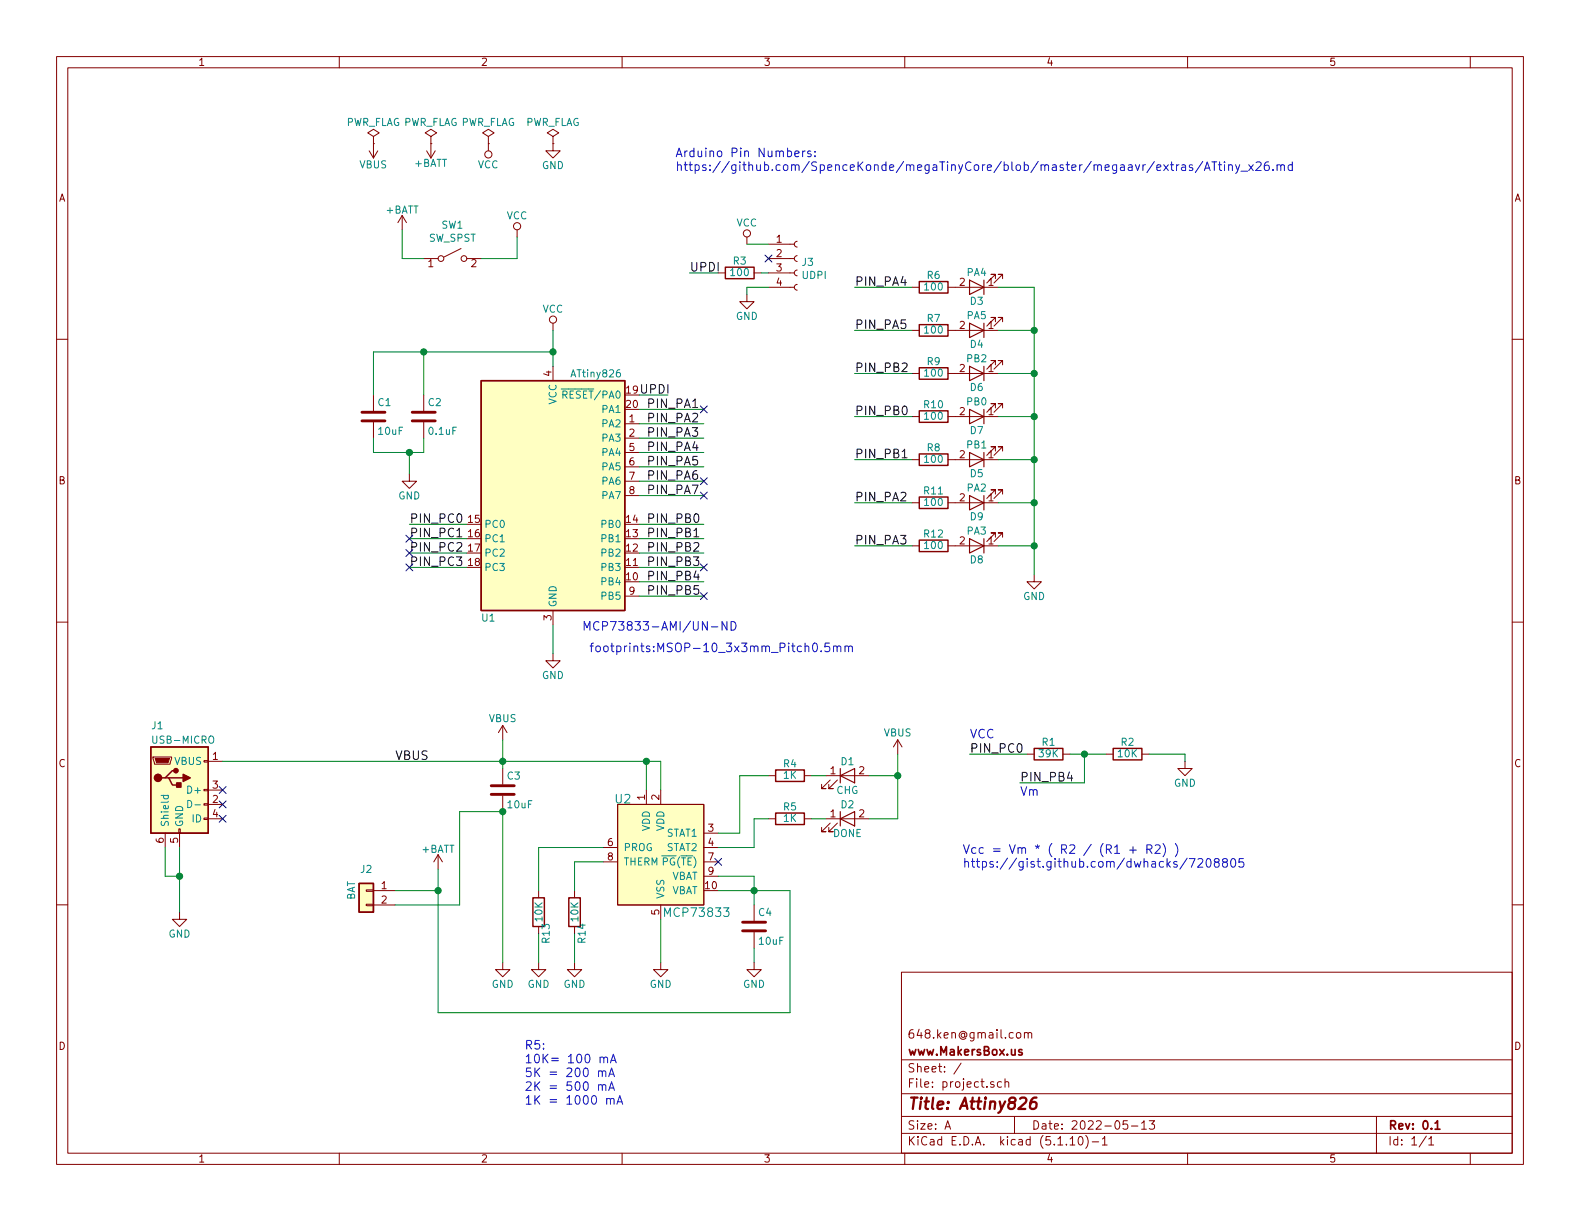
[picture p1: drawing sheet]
<svg xmlns="http://www.w3.org/2000/svg" width="279mm" height="216mm" viewBox="0 0 279 216" stroke-linecap="round" stroke-linejoin="round" font-family="sans-serif">
<g fill="none" stroke="#840000" stroke-width=".18">
<path d="M10 10h259.4v195.9h-259.4zM12 12h255.4v191.9h-255.4zM60 10v2M110 10v2M160 10v2M210 10v2M260 10v2M65.3 26.7l.7 1.2M66 24.1l1.1-.6-1.1-.6-1 .6 1 .6v1.3M66 25.4h.1M66 25.4v2.5M66.8 26.7l-.8 1.2"/>
<path d="M71.1 38.1l-.7 1.3M71.1 38.1v2.5M71.1 38.1l.8 1.3M75.4 26.7l.8 1.2M76.2 24.1l1-.6-1-.6-1 .6 1 .6v1.3M76.2 25.4h.1M76.2 25.4v2.5M77 26.7l-.8 1.2M86.4 24.1l1-.6-1-.6-1.1 .6 1.1 .6v1.3M86.4 25.4h.1M86.4 25.4v1.3M97.8 25.4v1.3h1.3l-1.3 1.2-1.3-1.2h1.3"/>
<path d="M97.8 24.1l1-.6-1-.6-1 .6 1 .6v1.3M97.8 25.4h.1M10 60h2M74.9 45.7h2.6M81.5 43.9l-3 1.6M82.5 45.7h2.6M91.4 40.6v1.3M97.8 57.2v1.2M127 48.3h1.3M132.1 52.1v1.2h1.2l-1.2 1.3-1.3-1.3h1.3M132.1 41.9v1.3M133.3 48.3h1.3"/>
<path d="M135.9 45.7h4.6M135.9 50.8h4.6M135.9 48.3h4.6M135.9 43.2h4.6M141 50.3l-.3 .1-.2 .3 .1 .4 .4 .2M141 47.8l-.3 .1-.2 .3 .1 .4 .4 .2M141 45.2l-.3 .1-.2 .3 .1 .4 .4 .2M141 42.7l-.3 .1-.2 .3 .1 .4 .4 .2M161.3 58.4h1.3M161.3 50.8h1.3M167.6 58.4h8.9M167.6 50.8h8.9"/>
<path d="M176 56.9v-.8h-.7h.7l-1.5 1.6M176 49.3v-.8h-.7h.7l-1.5 1.5M177.3 56.9v-.8h-.8h.8l-1.5 1.6M177.3 49.3v-.8h-.8h.8l-1.5 1.5M267.4 60h2M66 69.9v2.7M66 74.7v2.8M74.9 69.9v2.7M74.9 74.7v2.8M97.8 64.8v2.5M110.5 74.9h2.5M110.5 77.5h2.5"/>
<path d="M161.3 73.7h1.3M161.3 66h1.3M167.6 73.7h8.9M167.6 66h8.9M176 64.5v-.7h-.7h.7l-1.5 1.5M176 79.8v-.8h-.7h.7l-1.5 1.5M176 72.1v-.7h-.7h.7l-1.5 1.5M177.3 64.5v-.7h-.8h.8l-1.5 1.5M177.3 79.8v-.8h-.8h.8l-1.5 1.5M177.3 72.1v-.7h-.8h.8l-1.5 1.5M72.4 83.8v1.3h1.3l-1.3 1.3-1.3-1.3h1.3M110.5 80h2.5"/>
<path d="M110.5 82.6h2.5M110.5 85.1h2.5M110.5 87.6h2.5M161.3 96.5h1.3M161.3 88.9h1.3M161.3 81.3h1.3M167.6 96.5h8.9M167.6 88.9h8.9M167.6 81.3h8.9M176 95v-.8h-.7h.7l-1.5 1.6M176 87.4v-.8h-.7h.7l-1.5 1.5M177.3 95v-.8h-.8h.8l-1.5 1.6"/>
<path d="M177.3 87.4v-.8h-.8h.8l-1.5 1.5M10 110h2M97.8 115.6v1.2h1.3l-1.3 1.3-1.3-1.3h1.3M97.8 108v2.5M110.5 105.4h2.5M182.9 101.6v1.3h1.2l-1.2 1.2-1.3-1.2h1.3M267.4 110h2M27.1 133.9h3.3v.2l-.3 1h-2.8zM36.1 139.6h.7v.2h-.7zM36.1 134.5h.7v.2h-.7zM36.8 134.6h2.6M36.8 139.7h2.6"/>
<path d="M88.9 128.3l-.8 1.2M88.9 128.3v2.5M88.9 135.9v2.8M88.9 128.3l.8 1.2M114.3 139.7v2.5M116.8 139.7v2.5M135.9 137.2h1.3M142.2 137.2h1.3M146 137.2h7.7M146.8 137.9l-1.5 1.5h.7h-.7v-.7M148.1 137.9l-1.5 1.5h.7h-.7v-.7M158.7 130.8l-.7 1.3"/>
<path d="M158.7 130.8v2.6M158.7 130.8l.8 1.3M181.6 133.4h1.3M188 133.4h1.2M195.6 133.4h1.2M201.9 133.4h1.3M209.5 134.6v1.3h1.3l-1.3 1.3-1.2-1.3h1.2M10 160h2M29.2 147.3v2.6M31.6 146.6h.3v.7h-.3zM31.7 147.3v2.6M36.1 144.7h.7v.2h-.7z"/>
<path d="M36.1 142.1h.7v.3h-.7zM36.8 144.8h2.6M36.8 142.2h2.6M64.8 159.9h1.2v.2h-1.2zM64.8 157.4h1.2v.2h-1.2zM66 157.5h3.8M77.5 151.1l-.8 1.3M77.5 151.1v2.6M77.5 151.1l.7 1.3M88.9 140.7v2.8M95.2 157.5v1.3M101.6 157.5v1.3"/>
<path d="M106.7 149.9h2.5M106.7 152.4h2.5M109.2 142.2h15.3v17.8h-15.3zM124.5 147.3h2.5M124.5 149.9h2.5M124.5 152.4h2.5M124.5 154.9h2.5M135.9 144.8h1.3M142.2 144.8h1.3M146 144.8h7.7M146.8 145.5l-1.5 1.6h.7h-.7v-.8M148.1 145.5l-1.5 1.6h.7h-.7v-.8"/>
<path d="M267.4 160h2M31.7 161.3v1.3h1.3l-1.3 1.2-1.2-1.2h1.2M66 160h3.8M88.9 170.2v1.3h1.3l-1.3 1.2-1.3-1.2h1.3M95.2 170.2v1.3h1.3l-1.3 1.2-1.2-1.2h1.2M95.2 163.8v1.3M101.6 170.2v1.3h1.3l-1.3 1.2-1.3-1.2h1.3M101.6 163.8v1.3M116.8 170.2v1.3h1.3l-1.3 1.2-1.2-1.2h1.2M116.8 160v2.6M133.3 170.2v1.3h1.3l-1.3 1.2-1.2-1.2h1.2M133.3 160v2.8"/>
<path d="M133.3 164.8v2.8M159.4 171.9h108v32h-108zM159.4 197.4h108M159.4 193.4h108M159.4 187.4h108M167.1 199.7l.5-1.5 .5 1.5M167.2 199.2h.8M170 188l-1.3 1.9M175.7 191.3a.37 .37 0 0 0-.5 .2v.2l.5 .1 .1 .2-.2 .3-.4-.1M177.1 191.3h-.4l-.3 .2 .1 .6 .2 .2 .4-.1M177.7 191.4l.1-.1a.37 .37 0 0 1 .6 .2v.8M177.7 190.8v1.5"/>
<path d="M179.4 197.4v3M179.8 182.7l.2-.1 .4 .1v.7l-.2 .2-.4-.2zM181.2 182.7a.37 .37 0 0 1 .6 .1v.8M181.2 182.6v1M181.8 182.8l.1-.1a.37 .37 0 0 1 .5 .1v.8M199.4 198.2h-.7l-.1 .7 .2-.1h.5l.1 .2v.5l-.2 .2-.6-.2M200.1 199.1h1.1M201.9 198.6l.4-.4v1.5M201.9 199.7h.8M203.2 198.2h1l-.5 .6 .4 .1v.6l-.2 .2-.7-.2M243.4 197.4v6.5M60 203.9v2"/>
<path d="M110 203.9v2M159.4 200.4h108M160 203.9v2M189.2 201.4l.5-.4v1.5M189.2 202.5h.9M190.9 201h.1a.8 .8 0 0 1 .5 .7 .8 .8 0 0 1-.5 .8 1 1 0 0 1-.1-1.5zM192 200.8a1.71 1.71 0 0 1 0 2.2M193.1 201.9h1.2M194.9 201.4l.5-.4v1.5M194.9 202.5h.9M210 203.9v2M252.2 200.9l-1.2 1.9"/>
<path d="M252.7 201.4l.4-.4v1.5M252.7 202.5h.8M260 203.9v2"/>
<circle cx="86.4" cy="27.3" r=".63"/>
<circle cx="78" cy="45.7" r=".51"/>
<circle cx="82" cy="45.7" r=".51"/>
<circle cx="91.4" cy="40" r=".63"/>
<circle cx="97.8" cy="56.5" r=".63"/>
<circle cx="132.1" cy="41.3" r=".63"/>
</g>
<path d="M180.7 185.6a.37 .37 0 0 0-.6 .2l.1 .2 .5 .1 .1 .2-.2 .3-.5-.1M253.8 198.6l.4-.4v1.5M253.8 199.7h.8" fill="none" stroke="#840000" stroke-width=".3"/>
<path d="M183.3 194.1a.9 .9 0 0 0-1.1 .8l-.1 .8 .2 .3a.66 .66 0 0 0 1-.3v-.7l-.3-.2a.69 .69 0 0 0-.8 .4" fill="none" stroke="#840000" stroke-width=".41"/>
<g fill="none" stroke="#840000" stroke-width=".2">
<path d="M171.4 57.2l2.6 1.2-2.6 1.3zM171.4 49.5l2.6 1.3-2.6 1.3zM174 49.5v2.6M174 57.2v2.5M171.4 64.8l2.6 1.2-2.6 1.3zM171.4 72.4l2.6 1.3-2.6 1.2zM174 64.8v2.5M174 72.4v2.5M171.4 95.3l2.6 1.2-2.6 1.3zM171.4 87.6l2.6 1.3-2.6 1.3zM171.4 80l2.6 1.3-2.6 1.3zM174 80v2.6"/>
<path d="M174 87.6v2.6M174 95.3v2.5M148.6 137.2l2.5-1.3v2.5zM148.6 135.9v2.5M148.6 144.8l2.5-1.3v2.6zM148.6 143.5v2.6"/>
</g>
<g fill="none" stroke="#840000" stroke-width=".25">
<path d="M128.3 47.2h5v2.1h-5zM162.6 57.4h5v2h-5zM162.6 49.8h5v2h-5zM85.1 67.3h25.4v40.7h-25.4zM162.6 72.6h5v2.1h-5zM162.6 65h5v2.1h-5zM162.6 95.5h5v2h-5zM162.6 87.9h5v2h-5zM162.6 80.3h5v2h-5zM26.7 132.1h10.1v15.2h-10.1zM29.2 137.5h.6l.7 1.3h1.2M29.8 137.5h2.6"/>
<path d="M31.1 136.3h-.6l-1.3 1.2h-.6M137.2 136.1h5v2.1h-5zM182.9 132.3h5.1v2.1h-5.1zM196.8 132.3h5.1v2.1h-5.1zM63.5 156.2h2.5v5.1h-2.5zM94.2 158.8h2.1v5h-2.1zM100.6 158.8h2v5h-2zM137.2 143.8h5v2h-5z"/>
</g>
<g fill="#ffffc2" stroke="#ffffc2" stroke-width=".18">
<path d="M109.2 142.2h15.3v17.8h-15.3z"/>
<path d="M63.5 156.2h2.5v5.1h-2.5z"/>
<path d="M26.7 132.1h10.1v15.2h-10.1z"/>
<path d="M85.1 67.3h25.4v40.7h-25.4z"/>
</g>
<path d="M64 74.4h4.1M64 72.9h4.1M72.9 74.4h4.1M72.9 72.9h4.1M86.9 138.9h4M86.9 140.5h4M131.3 164.6h4.1M131.3 163.1h4.1" fill="none" stroke="#840000" stroke-width=".51"/>
<g fill="#840000" stroke="#840000" stroke-width=".25">
<path d="M31.2 138.4h.8v.8h-.8z"/>
<path d="M32.4 136.9l1.3 .6-1.3 .7z"/>
<circle cx="27.9" cy="137.5" r=".63"/>
<circle cx="31.1" cy="136.3" r=".38"/>
</g>
<path d="M27.4 134.1h2.6l-.3 .8h-2z" fill="#840000" stroke="#840000" stroke-width=".18"/>
<path d="M99.2 68.8h1.3M99.5 69.8l.7-.1v-.4l-.7-.2v1.3M109.6 65.4l-.4 .1a.81 .81 0 0 0 0 1.1h.4l.1-.5-.2-.2h-.3l-.2 .2M28.5 140.6h1.3M29 140.6l-.1 .4 .3 .2 .5-.1v-.5M33.2 141.5a.64 .64 0 0 1 .7 .7 .64 .64 0 0 1-.7 .6zM34.5 142.3h.9" fill="none" stroke="#008484" stroke-width=".18"/>
<g fill="none" stroke="#008400" stroke-width=".18">
<path d="M71.1 40.6v5.1h3.8M91.4 41.9v3.8h-6.3M97.8 58.4v6.4M121.9 48.3h5.1M132.1 43.2h3.8M134.6 48.3h1.3M135.9 50.8h-3.8v1.3M151.1 58.4h10.2M151.1 50.8h10.2M176.5 50.8h6.4v50.8M176.5 58.4h6.4M66 77.5v2.5h8.9v-2.5"/>
<path d="M74.9 62.2v7.7M97.8 62.2h-31.8v7.7M113 72.4h11.5M113 74.9h11.5M113 77.5h11.5M113 69.9h5.1M151.1 73.7h10.2M151.1 66h10.2M176.5 73.7h6.4M176.5 66h6.4M72.4 92.7h10.1M72.4 95.3h10.1"/>
<path d="M72.4 97.8h10.1M72.4 80v3.8M113 82.6h11.5M113 85.1h11.5M113 87.6h11.5M113 92.7h11.5M113 95.3h11.5M113 97.8h11.5M113 80h11.5M151.1 96.5h10.2M151.1 88.9h10.2M151.1 81.3h10.2"/>
<path d="M176.5 96.5h6.4M176.5 88.9h6.4M176.5 81.3h6.4M72.4 100.3h10.1M97.8 110.5v5.1M113 100.3h11.5M113 102.9h11.5M113 105.4h11.5M39.4 134.6h77.4v5.1M88.9 130.8v5.1M114.3 134.6v5.1M135.9 137.2h-5.1v10.1h-3.8"/>
<path d="M143.5 137.2h2.5M153.7 137.2h5M158.7 133.4v11.4h-5M171.4 133.4h10.2M189.2 133.4h6.4M191.8 133.4v5h-11.5M203.2 133.4h6.3v1.2M29.2 149.9v5h2.5M31.7 149.9v11.4M69.8 157.5h7.7M77.5 153.7v25.4h62.2v-21.6h-12.7M106.7 149.9h-11.5v7.6"/>
<path d="M106.7 152.4h-5.1v5.1M127 154.9h6.3v5.1M135.9 144.8h-2.6v5.1h-6.3M143.5 144.8h2.5M69.8 160h11.5v-16.5h7.6v26.7M95.2 165.1v5.1M101.6 165.1v5.1M116.8 162.6v7.6M133.3 167.6v2.6"/>
</g>
<path d="M122.5 72.1h.9M80.8 94.9h.9M122.7 94.9h.9M159.5 80.9h.9" fill="none" stroke="#000" stroke-width=".18"/>
<g fill="none" stroke="#0000c2" stroke-width=".18">
<path d="M140.6 27.2l.7-.1-.1-.3-.4-.1-.2 .2v.7h.6M141.9 26.7v1M142.4 26.7l-.5 .3M143.4 26.8l-.4-.1-.2 .2 .1 .2 .5 .2v.3h-.6M144.1 27.6v.1M144.1 26.8v.1M207 29.1h.5M207.2 28.6v1.3l.3 .2M208.1 29.1v1M208.5 29.1l-.4 .3M209 29.2h.6l.1 .9M209.7 29.5l-.6 .1a.3 .3 0 0 0-.2 .3 .3 .3 0 0 0 .2 .2h.6"/>
<path d="M210.9 29.2l-.4-.1-.2 .2 .1 .3 .5 .1v.4h-.6M212.7 28.5l-1.3 2M213 30.1l.5-1.5 .5 1.5M213.1 29.7h.8M214.3 28.6h.9M214.7 28.6v1.5M215.4 29.1h.6M215.7 28.6v1.3l.3 .2M216.5 28.6v.2M216.5 29.1v1M217.3 29.3l.2-.2 .4 .1v.9M217.3 29.1v1"/>
<path d="M218.5 29.1l.4 1M219.2 29.1l-.5 1.4-.2 .2M219.5 30.3h1.1M220.8 29.1l.8 1M221.6 29.1l-.8 1M222.1 28.8l.6-.2 .2 .2 .1 .3-1 1h1M224.3 28.6a.62 .62 0 0 0-.7 .7v.7a.48 .48 0 0 0 .8 0l.1-.5-.2-.2-.4-.1-.3 .3M225.1 30v.1M225.8 29.3l.1-.1a.37 .37 0 0 1 .6 .1v.8M225.8 29.1v1M226.5 29.3l.2-.2 .4 .1v.9M228.5 29.2l-.4-.1-.2 .2v.7a.48 .48 0 0 0 .6 .1"/>
<path d="M228.5 28.6v1.5M125.8 110.8h1.1M128.5 109.9v1.5l-.8-1.5v1.5M129.3 109.9a.77 .77 0 0 1 .9 .8 .77 .77 0 0 1-.9 .7zM143.8 113.8l.2-.1a.81 .81 0 0 1 .4 1.4l-.2 .1a.84 .84 0 0 1-.4-1.4zM145.2 115.1v.1M146.7 113.7h-.8v.7l.2-.1 .5 .1 .1 .2v.5l-.3 .1h-.3l-.2-.1M147.4 114.4l.2-.2 .4 .1v.9M147.4 114.2v1M148 114.4a.36 .36 0 0 1 .4-.2 .36 .36 0 0 1 .3 .2v.8M149.4 114.4l.2-.2 .4 .1 .1 .9M149.4 114.2v1"/>
<path d="M150.1 114.4a.36 .36 0 0 1 .3-.2 .36 .36 0 0 1 .3 .2v.8M199.8 150.3h1.1M200.4 149.7v1.2M202.8 150.2l.8-.1 .1-.2-.1-.4-.2-.1h-.6v1.5M203.2 150.2l.5 .7M204.3 149.5l.6-.1 .2 .1 .1 .3-1 1.1h1M205.7 149.1a1.78 1.78 0 0 1 0 2.4M207.8 149.1a1.78 1.78 0 0 1 0 2.4M209.9 151.7l-1.3 2M210.3 151.8h1l-.6 1.5M211.8 151.9l.6-.1 .2 .1 .1 .3-.9 1.1h.9M213.4 151.9l.2-.1a.81 .81 0 0 1 .4 1.4l-.2 .1a.84 .84 0 0 1-.4-1.4z"/>
<path d="M215 152.5l-.3-.3 .1-.3 .2-.1 .5 .1 .1 .2-.1 .3-.6 .1a.48 .48 0 0 0 .1 .8h.5l.1-.3v-.2l-.3-.3M216.5 152.5l-.3-.3 .1-.3 .2-.1 .5 .1-.1 .5-.6 .1a.48 .48 0 0 0 0 .8 .48 .48 0 0 0 .7-.1v-.4l-.2-.3M217.8 151.9l.2-.1a.82 .82 0 0 1 .6 .7 .82 .82 0 0 1-.3 .8h-.2a.84 .84 0 0 1-.3-1.4zM219.9 151.8h-.7l-.1 .7 .2-.1 .5 .1 .2 .2-.1 .5-.2 .1h-.4l-.2-.1M105.8 189.5l.2-.1h.4l.1 1M105.8 191.9l.2-.1 .4 .1 .1 .9M105.8 189.4v1M105.8 191.8v1M106.1 187h.1a.37 .37 0 0 1 .6 .1v.8M106.5 189.6l.2-.2h.4v1M106.5 192l.2-.2 .4 .1v.9M106.8 187.1a.36 .36 0 0 1 .3-.2 .36 .36 0 0 1 .3 .2v.8"/>
<path d="M107.3 194.4l.1-.1a.37 .37 0 0 1 .5 .1v.8M107.3 194.2v1M107.6 190.4l.6-1.6 .5 1.6M107.6 192.8l.6-1.5 .5 1.5M107.8 189.9h.7M107.8 192.4h.7M107.9 187.9l.6-1.5 .5 1.5M107.9 194.4l.3-.2 .3 .1 .1 .9M108.1 187.5h.7M109.1 195.2l.5-1.5 .5 1.5M109.2 194.8h.8"/>
</g>
<g fill="#008400" stroke="#008400" stroke-width=".25">
<circle cx="182.9" cy="81.3" r=".51"/>
<circle cx="182.9" cy="66" r=".51"/>
<circle cx="97.8" cy="62.2" r=".51"/>
<circle cx="133.4" cy="157.5" r=".51"/>
<circle cx="74.9" cy="62.2" r=".51"/>
<circle cx="88.9" cy="143.5" r=".51"/>
<circle cx="158.8" cy="137.2" r=".51"/>
<circle cx="77.5" cy="157.5" r=".51"/>
<circle cx="182.9" cy="58.4" r=".51"/>
<circle cx="191.8" cy="133.4" r=".51"/>
<circle cx="182.9" cy="73.7" r=".51"/>
<circle cx="31.8" cy="154.9" r=".51"/>
<circle cx="182.9" cy="88.9" r=".51"/>
<circle cx="182.9" cy="96.5" r=".51"/>
<circle cx="114.3" cy="134.6" r=".51"/>
<circle cx="72.4" cy="80" r=".51"/>
<circle cx="88.9" cy="134.6" r=".51"/>
</g>
<g fill="none" stroke="#000084" stroke-width=".18">
<path d="M135.3 45.1l1.2 1.2M136.5 45.1l-1.2 1.2M123.9 71.8l1.2 1.2M125.1 71.8l-1.2 1.2M71.8 94.6l1.2 1.3M71.8 97.2l1.2 1.2M71.8 99.7l1.2 1.2M73 94.6l-1.2 1.3M73 97.2l-1.2 1.2M73 99.7l-1.2 1.2M123.9 84.5l1.2 1.2M123.9 87l1.2 1.2"/>
<path d="M123.9 99.7l1.2 1.2M125.1 84.5l-1.2 1.2M125.1 87l-1.2 1.2M125.1 99.7l-1.2 1.2M123.9 104.8l1.2 1.2M125.1 104.8l-1.2 1.2M38.8 139.1l1.2 1.2M40 139.1l-1.2 1.2M38.8 141.6l1.2 1.2M38.8 144.2l1.2 1.2M40 141.6l-1.2 1.2M40 144.2l-1.2 1.2"/>
<path d="M126.4 151.8l1.2 1.2M127.6 151.8l-1.2 1.2"/>
</g>
<text font-size="2.8" fill="#840000" x="160.4" y="196.2">Title: Attiny826</text>
<g font-size="2.1" fill="#0000c2">
<text x="119.4" y="27.8">Arduino Pin Numbers:</text>
<text x="119.4" y="30.2">https://github.com/SpenceKonde/megaTinyCore/blob/master/megaavr/extras/ATtiny_x26.md</text>
<text x="102.9" y="111.5">MCP73833-AMI/UN-ND</text>
<text x="104.1" y="115.3">footprints:MSOP-10_3x3mm_Pitch0.5mm</text>
<text x="171.4" y="130.6">VCC</text>
<text x="180.3" y="140.7">Vm</text>
<text x="170.2" y="151">Vcc = Vm * ( R2 / (R1 + R2) )</text>
<text x="170.2" y="153.4">https://gist.github.com/dwhacks/7208805</text>
<text x="92.7" y="185.6">R5:</text>
<text x="92.7" y="188">10K= 100 mA</text>
<text x="92.7" y="190.4">5K = 200 mA</text>
<text x="92.7" y="192.9">2K = 500 mA</text>
<text x="92.7" y="195.3">1K = 1000 mA</text>
</g>
<g font-size="2.1">
<text x="121.9" y="48">UPDI</text>
<text x="151.1" y="50.5">PIN_PA4</text>
<text x="151.1" y="58.2">PIN_PA5</text>
<text x="151.1" y="65.8">PIN_PB2</text>
<text x="113" y="69.6">UPDI</text>
<text x="114.3" y="72.1">PIN_PA1</text>
<text x="114.3" y="74.7">PIN_PA2</text>
<text x="114.3" y="77.2">PIN_PA3</text>
<text x="151.1" y="73.4">PIN_PB0</text>
<text x="114.3" y="79.8">PIN_PA4</text>
<text x="114.3" y="82.3">PIN_PA5</text>
<text x="151.1" y="81">PIN_PB1</text>
<text x="114.3" y="87.4">PIN_PA7</text>
<text x="114.3" y="84.8">PIN_PA6</text>
<text x="151.1" y="88.6">PIN_PA2</text>
<text x="72.4" y="95">PIN_PC1</text>
<text x="72.4" y="92.5">PIN_PC0</text>
<text x="114.3" y="92.5">PIN_PB0</text>
<text x="114.3" y="95">PIN_PB1</text>
<text x="72.4" y="100.1">PIN_PC3</text>
<text x="72.4" y="97.5">PIN_PC2</text>
<text x="114.3" y="97.5">PIN_PB2</text>
<text x="114.3" y="100.1">PIN_PB3</text>
<text x="151.1" y="96.3">PIN_PA3</text>
<text x="114.3" y="102.6">PIN_PB4</text>
<text x="114.3" y="105.2">PIN_PB5</text>
<text x="69.8" y="134.4">VBUS</text>
<text x="171.4" y="133.1">PIN_PC0</text>
<text x="180.3" y="138.2">PIN_PB4</text>
</g>
<g font-size="2.1" fill="#008484">
<text x="108.8" y="142.1">U2</text>
<text x="117.9" y="162.1">MCP73833</text>
</g>
<g font-size="2.1" fill="#840000">
<text x="160.4" y="183.6">648.ken@gmail.com</text>
<text x="160.4" y="189.6">Sheet: /</text>
<text x="160.4" y="186.6">www.MakersBox.us</text>
<text x="160.4" y="192.3">File: project.sch</text>
<text x="160.4" y="202.5">KiCad E.D.A. kicad (5.1.10)-1</text>
<text x="160.4" y="199.7">Size: A</text>
<text x="182.4" y="199.7">Date: 2022-05-13</text>
<text x="245.4" y="199.7">Rev: 0.1</text>
<text x="245.4" y="202.5">Id: 1/1</text>
</g>
<g font-size="1.8" fill="#840000">
<text x="35" y="11.6">1</text>
<text x="85" y="11.6">2</text>
<text x="135" y="11.6">3</text>
<text x="185" y="11.6">4</text>
<text x="235" y="11.6">5</text>
<text x="10.4" y="35.6">A</text>
<text x="267.8" y="35.6">A</text>
<text x="75.7" y="47.2">1</text>
<text x="83.3" y="47.2">2</text>
<text x="137.3" y="42.9">1</text>
<text x="137.3" y="45.5">2</text>
<text x="137.3" y="48">3</text>
<text x="137.3" y="50.5">4</text>
<text x="169.7" y="50.5">2</text>
<text x="174.8" y="50.5">1</text>
<text x="169.7" y="58.2">2</text>
<text x="174.8" y="58.2">1</text>
<text x="169.7" y="65.8">2</text>
<text x="174.8" y="65.8">1</text>
<text x="97.5" y="66.5" transform="rotate(-90 97.5 66.5)">4</text>
<text x="110.8" y="69.6">19</text>
<text x="110.8" y="72.1">20</text>
<text x="111.3" y="74.7">1</text>
<text x="111.3" y="77.2">2</text>
<text x="169.7" y="73.4">2</text>
<text x="174.8" y="73.4">1</text>
<text x="111.3" y="79.8">5</text>
<text x="111.3" y="82.3">6</text>
<text x="169.7" y="81">2</text>
<text x="174.8" y="81">1</text>
<text x="10.4" y="85.6">B</text>
<text x="111.3" y="84.8">7</text>
<text x="111.3" y="87.4">8</text>
<text x="169.7" y="88.6">2</text>
<text x="174.8" y="88.6">1</text>
<text x="267.8" y="85.6">B</text>
<text x="82.9" y="92.5">15</text>
<text x="82.9" y="95">16</text>
<text x="110.8" y="95">13</text>
<text x="110.8" y="92.5">14</text>
<text x="82.9" y="97.5">17</text>
<text x="82.9" y="100.1">18</text>
<text x="110.8" y="100.1">11</text>
<text x="110.8" y="97.5">12</text>
<text x="169.7" y="96.3">2</text>
<text x="174.8" y="96.3">1</text>
<text x="110.8" y="102.6">10</text>
<text x="111.3" y="105.2">9</text>
<text x="97.5" y="109.7" transform="rotate(-90 97.5 109.7)">3</text>
<text x="10.4" y="135.6">C</text>
<text x="37.6" y="134.4">1</text>
<text x="146.8" y="136.9">1</text>
<text x="151.9" y="136.9">2</text>
<text x="267.8" y="135.6">C</text>
<text x="37.6" y="142">2</text>
<text x="37.6" y="139.4">3</text>
<text x="114" y="141.5" transform="rotate(-90 114 141.5)">1</text>
<text x="116.6" y="141.5" transform="rotate(-90 116.6 141.5)">2</text>
<text x="29" y="149.1" transform="rotate(-90 29 149.1)">6</text>
<text x="31.5" y="149.1" transform="rotate(-90 31.5 149.1)">5</text>
<text x="37.6" y="144.5">4</text>
<text x="107.5" y="149.6">6</text>
<text x="125.2" y="147.1">3</text>
<text x="125.2" y="149.6">4</text>
<text x="146.8" y="144.5">1</text>
<text x="151.9" y="144.5">2</text>
<text x="107.5" y="152.1">8</text>
<text x="125.2" y="152.1">7</text>
<text x="125.2" y="154.7">9</text>
<text x="67.5" y="157.2">1</text>
<text x="67.5" y="159.8">2</text>
<text x="116.6" y="161.8" transform="rotate(-90 116.6 161.8)">5</text>
<text x="124.8" y="157.2">10</text>
<text x="10.4" y="185.6">D</text>
<text x="267.8" y="185.6">D</text>
<text x="35" y="205.5">1</text>
<text x="85" y="205.5">2</text>
<text x="135" y="205.5">3</text>
<text x="185" y="205.5">4</text>
<text x="235" y="205.5">5</text>
</g>
<g font-size="1.8" fill="#008484">
<text x="61.1" y="22.3">PWR_FLAG PWR_FLAG PWR_FLAG</text>
<text x="92.8" y="22.3">PWR_FLAG</text>
<text x="63.6" y="29.8">VBUS</text>
<text x="73.3" y="29.5">+BATT</text>
<text x="84.5" y="29.8">VCC</text>
<text x="95.8" y="29.9">GND</text>
<text x="68.2" y="37.8">+BATT</text>
<text x="78.1" y="40.4">SW1</text>
<text x="89.6" y="38.8">VCC</text>
<text x="130.2" y="40.1">VCC</text>
<text x="75.8" y="42.7">SW_SPST</text>
<text x="129.7" y="46.8">R3</text>
<text x="141.9" y="47">J3</text>
<text x="129.3" y="48.8">100</text>
<text x="141.9" y="49.3">UDPI</text>
<text x="163.6" y="51.4">100</text>
<text x="164" y="49.3">R6</text>
<text x="171" y="48.8">PA4</text>
<text x="171.6" y="53.9">D3</text>
<text x="95.9" y="55.3">VCC</text>
<text x="130.1" y="56.6">GND</text>
<text x="163.6" y="59">100</text>
<text x="164" y="56.9">R7</text>
<text x="171" y="56.4">PA5</text>
<text x="164" y="64.6">R9</text>
<text x="171" y="64.1">PB2</text>
<text x="171.6" y="61.5">D4</text>
<text x="66.9" y="71.8">C1</text>
<text x="75.8" y="71.8">C2</text>
<text x="98.4" y="71.6" transform="rotate(-90 98.4 71.6)">VCC</text>
<text x="100.2" y="70.5">RESET/PA0</text>
<text x="101.2" y="66.7">ATtiny826</text>
<text x="163.6" y="66.6">100</text>
<text x="171" y="71.7">PB0</text>
<text x="171.6" y="69.1">D6</text>
<text x="67" y="76.9">10uF</text>
<text x="75.9" y="76.9">0.1uF</text>
<text x="106.6" y="75.6">PA2</text>
<text x="106.6" y="73">PA1</text>
<text x="163.4" y="72.2">R10</text>
<text x="163.6" y="74.2">100</text>
<text x="171.6" y="76.8">D7</text>
<text x="106.6" y="78.1">PA3</text>
<text x="106.6" y="80.6">PA4</text>
<text x="106.6" y="83.2">PA5</text>
<text x="163.6" y="81.8">100</text>
<text x="164" y="79.8">R8</text>
<text x="171" y="79.3">PB1</text>
<text x="70.4" y="88.3">GND</text>
<text x="106.6" y="85.7">PA6</text>
<text x="106.6" y="88.3">PA7</text>
<text x="163.4" y="87.4">R11</text>
<text x="163.6" y="89.5">100</text>
<text x="171" y="86.9">PA2</text>
<text x="171.6" y="84.4">D5</text>
<text x="85.6" y="93.3">PC0</text>
<text x="85.6" y="95.9">PC1</text>
<text x="106.6" y="95.9">PB1</text>
<text x="106.6" y="93.3">PB0</text>
<text x="163.4" y="95">R12</text>
<text x="171" y="94.5">PA3</text>
<text x="171.6" y="92">D9</text>
<text x="85.6" y="98.4">PC2</text>
<text x="85.6" y="101">PC3</text>
<text x="106.6" y="101">PB3</text>
<text x="106.6" y="98.4">PB2</text>
<text x="163.6" y="97.1">100</text>
<text x="171.6" y="99.6">D8</text>
<text x="98.4" y="107.4" transform="rotate(-90 98.4 107.4)">GND</text>
<text x="106.6" y="103.5">PB4</text>
<text x="106.6" y="106">PB5</text>
<text x="180.9" y="106.1">GND</text>
<text x="85.2" y="109.9">U1</text>
<text x="95.8" y="120.1">GND</text>
<text x="26.9" y="129">J1</text>
<text x="27.3" y="131.5">USB-MICRO</text>
<text x="86.5" y="127.7">VBUS</text>
<text x="156.3" y="130.2">VBUS</text>
<text x="184.3" y="131.9">R1</text>
<text x="198.3" y="131.9">R2</text>
<text x="30.9" y="135.3">VBUS</text>
<text x="89.7" y="137.8">C3</text>
<text x="138.6" y="135.7">R4</text>
<text x="138.6" y="137.7">1K</text>
<text x="148.7" y="135.3">D1</text>
<text x="183.8" y="133.9">39K</text>
<text x="197.7" y="133.9">10K</text>
<text x="33.5" y="140.3">D+</text>
<text x="89.9" y="142.9">10uF</text>
<text x="138.6" y="143.3">R5</text>
<text x="147.9" y="140.4">CHG</text>
<text x="148.7" y="142.9">D2</text>
<text x="207.6" y="139.1">GND</text>
<text x="29.8" y="146.3" transform="rotate(-90 29.8 146.3)">Shield</text>
<text x="32.4" y="146.3" transform="rotate(-90 32.4 146.3)">GND</text>
<text x="34" y="145.4">ID</text>
<text x="114.9" y="147" transform="rotate(-90 114.9 147)">VDD</text>
<text x="117.5" y="147" transform="rotate(-90 117.5 147)">VDD</text>
<text x="117.8" y="148">STAT1</text>
<text x="138.6" y="145.3">1K</text>
<text x="147.3" y="148">DONE</text>
<text x="63.8" y="154.4">J2</text>
<text x="74.6" y="150.8">+BATT</text>
<text x="110.2" y="150.5">PROG</text>
<text x="110.2" y="153">THERM PG(TE)</text>
<text x="117.8" y="150.5">STAT2</text>
<text x="118.6" y="155.6">VBAT</text>
<text x="62.8" y="159.3" transform="rotate(-90 62.8 159.3)">BAT</text>
<text x="117.5" y="159" transform="rotate(-90 117.5 159)">VSS</text>
<text x="118.6" y="158.1">VBAT</text>
<text x="134.2" y="162">C4</text>
<text x="29.8" y="165.8">GND</text>
<text x="95.9" y="162.9" transform="rotate(-90 95.9 162.9)">10K</text>
<text x="97.2" y="166.7" transform="rotate(-90 97.2 166.7)">R13</text>
<text x="102.3" y="162.9" transform="rotate(-90 102.3 162.9)">10K</text>
<text x="103.6" y="166.7" transform="rotate(-90 103.6 166.7)">R14</text>
<text x="134.3" y="167.1">10uF</text>
<text x="86.9" y="174.7">GND</text>
<text x="93.3" y="174.7">GND</text>
<text x="99.6" y="174.7">GND</text>
<text x="114.9" y="174.7">GND</text>
<text x="131.4" y="174.7">GND</text>
</g>
</svg>
